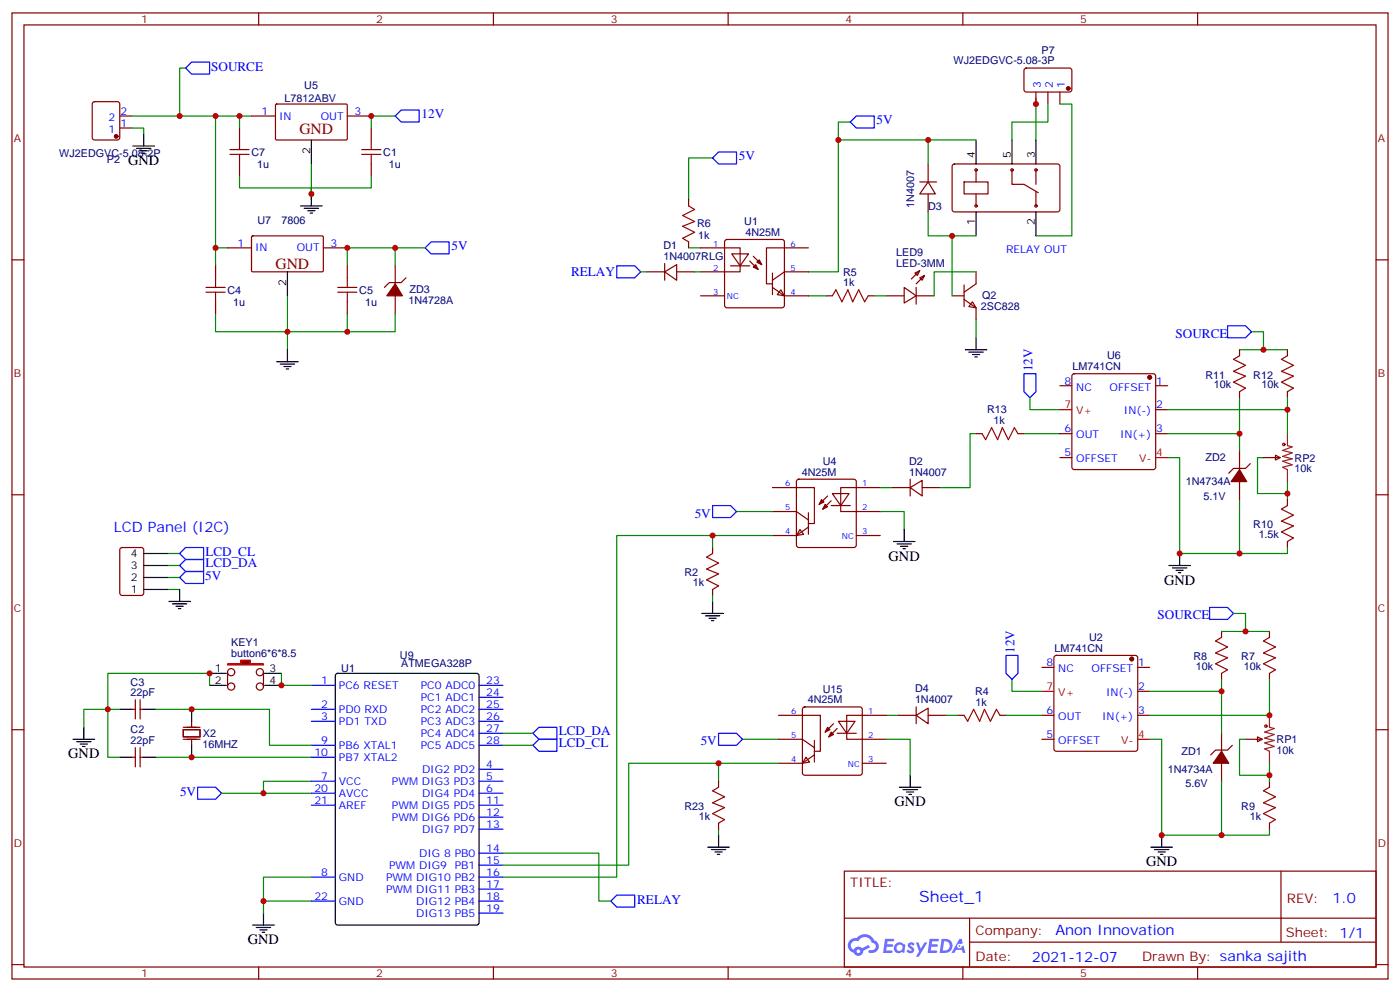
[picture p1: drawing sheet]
<svg xmlns="http://www.w3.org/2000/svg" width="412mm" height="292mm" viewBox="0 0 412 292" stroke-linecap="round" stroke-linejoin="round" font-family="sans-serif">
<g fill="none" stroke="#870000" stroke-width=".35">
<path d="M3.5 3.8h405.4v284.3h-405.4zM7.1 7.3h398.2v277.3h-398.2zM76.2 3.8v3.5M145.3 3.8v3.5M214.5 3.8v3.5M283.6 3.8v3.5M352.8 3.8v3.5M3.5 76.5h3.6M405.3 76.5h3.6M3.5 145.6h3.6M405.3 145.6h3.6M3.5 214.8h3.6"/>
<path d="M405.3 214.8h3.6M248.7 256.4h156.6v28.2h-156.6zM377.3 256.4v20.9M248.7 270.2h156.5M285.6 277.3h119.6M285.6 270.2v14.2M3.5 283.9h3.6M76.2 284.6v3.5M145.3 284.6v3.5M214.5 284.6v3.5M283.6 284.6v3.5M352.8 284.6v3.5"/>
<path d="M405.3 283.9h3.6"/>
</g>
<g fill="#5487ff">
<path d="M267.7 277.6a1.22 1.22 0 0 1 1.7 .2l-.4 .6a.47 .47 0 0 0-.3-.4 .47 .47 0 0 0-.5 .2l.1 .2a1.14 1.14 0 0 1 .8 1.8 1.14 1.14 0 0 1-1.9 0l-.2-.2 .5-.6 .7 .5a.29 .29 0 0 0 .3-.3 .29 .29 0 0 0-.2-.3 1.04 1.04 0 0 1-.6-1.7z"/>
<path d="M260.7 276.3h2.4l.3 .2-.2 .5-1.8 .1-.1 .8h1.5l.3 .4-.3 .4h-1.6l-.2 1.1h1.7l.2 .3-.2 .3-2.6 .1z"/>
<path d="M273.8 276.3h2.4l.3 .2-.1 .5-1.8 .1-.2 .8h1.6l.3 .4-.4 .4h-1.6l-.1 1.1h1.7l.2 .3-.2 .3-2.6 .1z"/>
<path d="M282.6 276.3h.7l.3 1.3-.6 .3a.69 .69 0 0 0-1 .3 .69 .69 0 0 0 .4 .9 .69 .69 0 0 0 .9-.6l.5-.2 .6 2.2h-.8l-.2-.9h-1.8l-.5 .9h-.8z"/>
<path d="M269.8 277.4h.8l.6 1.8 1.1-1.8h.9l-2.6 4.2h-.8l.9-1.5z"/>
<path d="M277.4 276.3l-.6 4.2h1.3a2.11 2.11 0 0 0 2.5-2.1 2.11 2.11 0 0 0-2.5-2.1zM278.1 277.1a1.39 1.39 0 0 1 1.7 1.4 1.39 1.39 0 0 1-1.8 1.3h-.3z"/>
<path d="M263.7 277.9a1.54 1.54 0 0 0-.1 2.2 1.54 1.54 0 0 0 2.2 .1l.6 .3 .3-2.3-.2-.3h-.4a1.49 1.49 0 0 0-2.4 0zM264 278.9a.94 .94 0 0 1 1.8 0 .94 .94 0 0 1-1.8 0z"/>
<path d="M250.4 276.7a2.18 2.18 0 0 0 1.1 3.7 1.44 1.44 0 0 0 1.6 .9 1.44 1.44 0 0 0 1.2-1.4l2-1.1-.5-.7-1.9 1a1.47 1.47 0 0 0-2.4 .4 1.39 1.39 0 0 1-.7-1.9 1.39 1.39 0 0 1 2-.5 2.12 2.12 0 0 1 2.2-1.3 2.12 2.12 0 0 1 1.9 1.7 1.14 1.14 0 0 1 1.1 1.4 1.14 1.14 0 0 1-1.7 .7 .43 .43 0 0 0-.5 .4 .43 .43 0 0 0 .4 .5 1.98 1.98 0 0 0 2.5-1.2 1.98 1.98 0 0 0-1.2-2.6 3.1 3.1 0 0 0-5.3-.6l-.9 .1zM252.3 280a.55 .55 0 0 1 1.1 0 .55 .55 0 0 1-1.1 0z"/>
<circle cx="282.6" cy="278.4" r=".26"/>
</g>
<path d="M35.3 208.8h-3.6v14.1h3.6M218.7 217.6h10.6M261.1 210.5h3.5M45.9 222.9h45.8M211.7 224.6v5.3M211.7 244.1v1.7" fill="none" stroke="#008700" stroke-width=".35"/>
<path d="M211.7 215.8h5.3l1.7 1.8-1.7 1.8h-5.3z" fill="none" stroke="#00f" stroke-width=".35"/>
<path d="M211.7 231.7l-1.8 1.1 3.5 1.7-3.5 1.8 3.5 1.4-3.5 1.8 3.5 1.7-1.7 1.1" fill="none" stroke="#a10000" stroke-width=".35"/>
<g fill="none" stroke="#870000" stroke-width=".35">
<path d="M38.8 208.8h1.1M39.9 206v5.6M41.3 206v5.6M41.3 208.8h1M54 214.8h4.9v2.1h-4.9zM54 217.6h4.9M54 214.1h4.9M56.4 212.3v1.8M56.4 217.6v1.8M229.3 210.5h12.4v10.6h-1.8M229.3 217.6h7.1l3.5 2.5M236.6 208.3l.5-.2h16.2l.5 .2 .2 .5v18.7l-.2 .5-.5 .2h-16.2l-.5-.3-.2-.4v-18.7z"/>
<path d="M239.9 217.9v6.4M245.5 213l-2.4 2.5M246.6 214.4l-2.5 2.5M246.6 215.8h5.6M246.9 212.3h5l-2.5 3.5zM261.1 210.5h-11.7v7.1h11.7M38.8 222.9h1.1M39.9 220.1v5.6M41.3 222.9h1M41.3 220.1v5.6M211.7 229.9v1.8M237.4 222.9l1.1 1.4-2.1 .3z"/>
<path d="M239.9 222.2l-3.5 2.4h-7.1M254 224.6h7.1M211.7 242.3v1.8"/>
</g>
<g fill="none" stroke="#000" stroke-width=".35">
<path d="M61.7 198.2h3.6M35.3 208.8h3.5M42.3 208.8h3.6M56.4 208.8v3.5M56.4 219.4v3.5M61.7 201.7h3.6M35.3 222.9h3.5M42.3 222.9h3.6M208.5 249.3h6.3M209.5 250h4.3M210.6 250.8h2.1M211.3 251.5h.7"/>
<path d="M211.7 245.8v3.5"/>
</g>
<g fill="#870000" stroke="#870000" stroke-width=".35">
<path d="M244.8 215.5l.7 .7-1.4 .7z"/>
<path d="M243.8 214.1l.7 .7-1.4 .7z"/>
</g>
<path d="M67 195.4h3.9v-1.1h2.8v1.1h3.9v.3h-10.6z" fill="#870000" stroke="#f00" stroke-width=".35"/>
<g fill="none" stroke="#870000" stroke-width=".35">
<path d="M27.4 30.1l.5-.2h6.7l.5 .2 .2 .5v9.9l-.3 .5-.4 .2h-6.7l-.5-.2-.2-.5v-9.9zM35.3 37.7h3.5M35.3 34.1h3.5M74.1 34.1h7M81.2 30.8l.3-.2 20.6 .1 .2 .3-.1 10-.2 .2-20.7-.1-.2-.2zM102.3 34.1h7.1M301.9 20.2l.4-.2 13 .1 .4 .6v6l-.7 .4-12.9-.1-.5-.6v-5.7zM305.2 27.1v3.5M308.7 27.1v3.5M312.2 27.1v3.5M202.8 58.8v1.8M270.9 53.6h5"/>
<path d="M273.4 53.6l2.1 3.5h-4.6zM273.4 48.3v5.3M273.4 57.1v5.3M280.7 48.5l.5-.2h30.6l.4 .7-.1 12.9-.6 .5-30.6-.1-.4-.6v-12.7zM284 53.6h7v3.5h-7zM287.5 50v3.6M287.5 57.1v3.5M298.1 50v4.3h3.5l4.3 2.4M305.2 50v4.3M305.2 56.4v4.2M67 73h7.1M74.1 69.6l.3-.2 20.7 .1 .1 .3v10l-.3 .2h-20.6l-.2-.3z"/>
<path d="M95.2 73h7.1M195.8 77.5v5M202.8 71.2v1.8M270.9 79.7l-2.4 2.4M190.5 80h5.3M195.8 80l3.5-2.1v4.6zM199.3 80h5.3M243.4 87.1h1.8M255.8 87.1h1.7M261.1 87.1h5.2M266.3 84.6l3.6 2.5-3.6 2.1zM269.5 80.4l1.4-.7-.7 1.4z"/>
<path d="M269.9 87.1h5.3M269.9 84.6v4.9M270.9 81.8l1.4-.7-.7 1.4zM272.3 81.1l-2.4 2.4M280.5 87.1h3.5M284 88.1l3.5 2.5v3.5M284 83.9v6.3M286.5 88.8l1 1.8-2.1-.4zM287.5 80v3.5l-3.5 2.5M312.2 113.5h3.5M316 110.2l.4-.2h23.3l.5 .2 .2 .5v26.8l-.2 .5-.5 .2h-23.3l-.5-.2-.2-.5v-26.8zM340.4 113.5h3.6"/>
<path d="M365.1 102.9v1.8M365.1 115.3v1.8M379.2 102.9v1.8M379.2 115.3v1.8M287.5 127.6h1.8M299.9 127.6h1.7M312.2 134.7h3.5M312.2 127.6h3.5M340.4 127.6h3.6M340.4 120.6h3.6M365.1 132.9v5.3M368.3 136.5l-1.4 1.4h-3.5l-1.5 1.4"/>
<path d="M372.2 134.7h4.9M375.7 134l1.4 .7-1.4 .7zM227.5 143.5h12.4v10.6h-1.8M227.5 150.6h7.1l3.5 2.4M234.8 141.2l.5-.2h16.2l.5 .2 .2 .5v18.7l-.2 .5-.5 .2h-16.2l-.5-.2-.2-.5v-18.7zM235.7 155.9l1 1.4-2.1 .3zM238.1 155.2l-3.5 2.4h-7.1M238.1 150.9v6.4M243.8 146l-2.5 2.4M244.8 147.4l-2.4 2.5M244.8 148.8h5.7M245.2 145.3h4.9l-2.5 3.5z"/>
<path d="M252.2 157.6h7.1M259.3 143.5h-11.7v7.1h11.7M262.8 143.5h5.3M268.1 143.5l3.5-2.1v4.6zM268.1 141v5M271.6 143.5h5.3M365.1 141.7v5.3M379.2 147v1.8M379.2 159.4v1.7M209.9 161.1v1.8M209.9 173.5v1.8M67 197.8v4.3"/>
<path d="M69.1 197.8a1.06 1.06 0 0 0-1.4-.9 1.06 1.06 0 0 0-.3 1.7 1.06 1.06 0 0 0 1.7-.4v-.4M77.6 197.8a1.06 1.06 0 0 1-1.5 1 1.06 1.06 0 0 1-.3-1.7 1.06 1.06 0 0 1 1.8 .4v4.6M306.9 196.4h3.5M310.7 193.1l.4-.2h23.3l.5 .2 .2 .5v26.8l-.2 .5-.5 .2h-23.3l-.4-.2-.3-.5v-26.8zM335.1 196.4h3.6M359.8 185.8v1.8M359.8 198.2v1.8M373.9 185.8v1.8M373.9 198.2v1.8M264.6 210.5h5.3M269.9 210.5l3.5-2.1v4.6zM269.9 208.1v4.9"/>
<path d="M273.4 210.5h5.3M282.2 210.5h1.8M294.6 210.5h1.7M306.9 210.5h3.5M306.9 217.6h3.5M335.1 203.5h3.6M335.1 210.5h3.6M359.8 215.8v5.3M363 219.4l-1.4 1.4h-3.5l-1.4 1.4M366.9 217.6h4.9M370.4 216.9l1.4 .7-1.4 .7zM359.8 224.6v5.3"/>
<path d="M373.9 229.9v1.8M373.9 242.3v1.8"/>
<circle cx="287.5" cy="50" r=".35"/>
<circle cx="298.1" cy="50" r=".35"/>
<circle cx="305.2" cy="50" r=".35"/>
<circle cx="287.5" cy="60.6" r=".35"/>
<circle cx="305.2" cy="60.6" r=".35"/>
<circle cx="68.1" cy="202.1" r="1.06"/>
<circle cx="76.6" cy="202.1" r="1.06"/>
</g>
<g fill="none" stroke="#000" stroke-width=".35">
<path d="M42.3 39.4v3.6M39.2 43h6.3M40.2 43.7h4.2M41.3 44.4h2.1M42 45.1h.7M91.7 41.2v7.1M91.7 57.1v3.5M287.5 41.2v7.1M298.1 41.2v7.1M305.2 41.2v7.1M88.5 60.6h6.4M89.6 61.3h4.2"/>
<path d="M90.7 62h2.1M91.4 62.7h.7M287.5 62.4v7M305.2 62.4v7M84.7 80v7.1M287.5 99.4v3.5M81.5 106.5h6.3M82.5 107.2h4.3M83.6 107.9h2.1M84.3 108.6h.7M84.7 102.9v3.6M284.3 102.9h6.4"/>
<path d="M285.4 103.6h4.2M286.5 104.4h2.1M287.2 105.1h.7M263.2 159.4h6.3M266.3 155.9v3.5M209.9 177v3.6M264.2 160.1h4.3M265.3 160.8h2.1M266 161.5h.7M344.3 166.4h6.4M345.4 167.1h4.2M346.4 167.9h2.1"/>
<path d="M347.1 168.6h.7M347.5 162.9v3.5M65.3 198.2h1.4M78 198.2h4.9M206.7 180.6h6.4M207.8 181.3h4.2M208.8 182h2.2M209.5 182.7h.8M21.5 217.6h6.4M22.6 218.3h4.2M23.6 219h2.2M24.3 219.7h.7"/>
<path d="M24.7 214.1v3.5M65.3 201.7h1.4M78 201.7h4.9M264.9 231.7h6.4M266 232.4h4.2M267.1 233.1h2.1M267.8 233.8h.7M268.1 228.2v3.5M339 249.3h6.4M340.1 250h4.2M341.1 250.8h2.2M341.8 251.5h.7"/>
<path d="M342.2 245.8v3.5M74.4 272.3h6.4M75.5 273h4.2M76.6 273.7h2.1M77.3 274.4h.7M77.6 268.7v3.6"/>
</g>
<g fill="none" stroke="#008700" stroke-width=".35">
<path d="M38.8 37.7h3.5v1.7M38.8 34.1h31.8M54.7 20h-1.8v14.1M63.5 34.1v44.1M74.1 34.1h-3.5v3.6M116.4 34.1h-7v3.6M250.5 35.9h-3.6v5.3h26.5M305.2 28.9v12.3M308.7 30.6v5.3h-10.6v5.3M312.2 30.6h3.5v38.8h-10.5M70.6 51.8v3.5h21.1v3.5v-3.5h17.7v-3.5M91.7 48.3v8.8"/>
<path d="M209.9 46.5h-7.1v12.3M246.9 41.2v38.8h-8.8M287.5 41.2h-14.1v7.1M63.5 73h3.5M125.2 73h-22.9v5.2M202.8 73h3.6M63.5 92.4v5.2h38.8v-5.2M84.7 87.1v15.8M188.7 80h1.8M238.1 87.1h5.3M257.5 87.1h3.6M287.5 94.1v5.3"/>
<path d="M368.7 97.6h3.5v5.3M303.4 117.1v3.5h8.8M365.1 117.1v15.8M365.1 102.9h14.1M287.5 127.6h-1.7v15.9h-8.9M301.6 127.6h10.6M344 134.7h3.5v28.2h31.7v-1.8M372.2 134.7h-1.8v10.6h8.8M209.9 157.6v3.5M217 150.6h10.5M227.5 157.6h-45.8v100.6h-33.5M259.3 150.6h7v5.3"/>
<path d="M259.3 143.5h3.5M365.1 147v15.9M379.2 141.7v5.3M209.9 175.3v1.7M298.1 200v3.5h8.8M359.8 200v3.5h-21.1M359.8 185.8h14.1M363.4 180.6h3.5v5.2M373.9 200v10.5h-35.2M61.7 201.7v-3.5h-30v10.6h-7v5.3M261.1 217.6h7v10.6M278.7 210.5h3.5"/>
<path d="M296.3 210.5h10.6M338.7 217.6h3.5v28.2h31.7v-1.7M359.8 203.5v12.3M366.9 217.6h-1.8v10.6h8.8M65.3 233.5h12.3M91.7 229.9h-14.1v3.6h14.1M359.8 229.9v15.9M373.9 224.6v5.3M91.7 265.2h-14.1v3.5"/>
</g>
<g fill="#870000" stroke="#870000" stroke-width=".35">
<path d="M243.1 148.4l.7 .8-1.4 .7z"/>
<path d="M242 147l.7 .7-1.4 .7z"/>
<path d="M359.8 221.1l2.1 3.5h-4.5z"/>
<path d="M365.1 138.2l2.1 3.5h-4.5z"/>
<circle cx="333.4" cy="194" r=".53"/>
<circle cx="314.7" cy="26" r=".53"/>
<circle cx="34.2" cy="40.1" r=".53"/>
<circle cx="338.7" cy="111.1" r=".53"/>
</g>
<path d="M312.2 120.6h3.5M340.4 134.7h3.6M306.9 203.5h3.5M335.1 217.6h3.6" fill="none" stroke="#f00" stroke-width=".35"/>
<g fill="none" stroke="#a10000" stroke-width=".35">
<path d="M202.8 60.6l1.8 1.1-3.5 1.7 3.5 1.8-3.5 1.4 3.5 1.8-3.5 1.7 1.7 1.1M245.2 87.1l1-1.8 1.8 3.5 1.8-3.5 1.4 3.5 1.7-3.5 1.8 3.5 1.1-1.7M365.1 104.7l-1.7 1.1 3.5 1.7-3.5 1.8 3.5 1.4-3.5 1.8 3.5 1.7-1.8 1.1M379.2 104.7l-1.7 1.1 3.5 1.7-3.5 1.8 3.5 1.4-3.5 1.8 3.5 1.7-1.8 1.1M289.3 127.6l1 1.8 1.8-3.5 1.8 3.5 1.4-3.5 1.7 3.5 1.8-3.5 1.1 1.7M379.2 148.8l-1.7 1.1 3.5 1.7-3.5 1.8 3.5 1.4-3.5 1.8 3.5 1.7-1.8 1.1M209.9 162.9l-1.8 1.1 3.6 1.7-3.6 1.8 3.6 1.4-3.6 1.8 3.6 1.7-1.8 1.1M359.8 187.6l-1.7 1.1 3.5 1.7-3.5 1.8 3.5 1.4-3.5 1.8 3.5 1.7-1.8 1.1M373.9 187.6l-1.7 1.1 3.5 1.7-3.5 1.8 3.5 1.4-3.5 1.8 3.5 1.7-1.8 1.1M284 210.5l1 1.8 1.8-3.5 1.8 3.5 1.4-3.5 1.7 3.5 1.8-3.5 1.1 1.7M373.9 231.7l-1.7 1.1 3.5 1.7-3.5 1.8 3.5 1.4-3.5 1.8 3.5 1.7-1.8 1.1"/>
<circle cx="378.2" cy="130.8" r=".35"/>
<circle cx="372.9" cy="213.7" r=".35"/>
</g>
<path d="M56.4 18.3h5.3v3.5h-5.3l-1.7-1.8zM116.4 34.1l1.8-1.7h5.3v3.5h-5.3zM209.9 46.5l1.8-1.8h5.3v3.6h-5.3zM125.2 73l1.8-1.8h5.3v3.5h-5.3zM181.7 78.2h5.3l1.7 1.8-1.7 1.8h-5.3zM361.6 95.9h5.3l1.8 1.7-1.8 1.8h-5.3zM301.6 110h3.6v5.3l-1.8 1.8-1.8-1.8zM209.9 148.8h5.3l1.8 1.8-1.8 1.7h-5.3zM356.3 178.8h5.3l1.8 1.8-1.8 1.7h-5.3zM296.3 192.9h3.6v5.3l-1.8 1.8-1.8-1.8zM58.2 231.7h5.3l1.8 1.8-1.8 1.7h-5.3zM179.9 265.2l1.8-1.7h5.3v3.5h-5.3z" fill="none" stroke="#00f" stroke-width=".35"/>
<path d="M379.2 127.6v3.6l1.4 .3-2.8 1.1 2.8 .7-2.8 1 2.8 .7-2.8 .7 2.8 1.1-2.8 .7 1.4 .7v3.5M373.9 210.5v3.6l1.5 .3-2.9 1.1 2.9 .7-2.9 1 2.9 .7-2.9 .8 2.9 1-2.9 .7 1.4 .7v3.5" fill="none" stroke="#8c2424" stroke-width=".35"/>
<path d="M99 198.4l.5-.2h40.9l.7 .4v73l-.5 .6-41.1 .1-.7-.5v-72.9z" fill="#fff" stroke="#000" stroke-width=".35"/>
<g fill="none" stroke="#00f" stroke-width=".35">
<path d="M250.5 35.9l1.7-1.8h5.3v3.6h-5.3zM52.9 162.9l1.8-1.8h5.3v3.6h-5.3zM54.7 164.7h5.3v3.5h-5.3l-1.8-1.8zM54.7 168.2h5.3v3.5h-5.3l-1.8-1.7zM91.7 201.7h7.1M91.7 208.8h7.1M91.7 212.3h7.1M91.7 219.4h7.1M141.1 201.7h7.1M141.1 208.8h7.1M141.1 212.3h7.1M141.1 219.4h7.1"/>
<path d="M141.1 205.2h7.1M141.1 215.8h7.1M157 219.4l1.7-1.8h5.3v3.5h-5.3zM157 215.8l1.7-1.7h5.3v3.5h-5.3zM91.7 229.9h7.1M91.7 233.5h7.1M91.7 222.9h7.1M91.7 237h7.1M141.1 226.4h7.1M141.1 229.9h7.1M141.1 233.5h7.1M141.1 237h7.1"/>
<path d="M91.7 258.2h7.1M141.1 258.2h7.1M141.1 240.5h7.1M141.1 244.1h7.1M141.1 251.1h7.1M141.1 254.6h7.1M91.7 265.2h7.1M141.1 261.7h7.1M141.1 265.2h7.1M141.1 268.7h7.1"/>
</g>
<g fill="none" stroke="#008700" stroke-width=".35">
<path d="M116.4 73v5.2M273.4 62.4v7h14.1M280.5 69.4v17.7M116.4 92.4v5.2h-14.1M204.6 80h1.8M287.5 80h-12.3v7.1M379.2 117.1v10.5M344 127.6h21.1M344 120.6h35.2M49.4 162.9h3.5M49.4 166.4h3.5M49.4 170h3.5"/>
<path d="M49.4 173.5h3.5M82.9 198.2v3.5h8.8M45.9 208.8h33.5v10.6h12.3M148.2 219.4h8.8M148.2 215.8h8.8M229.3 224.6h-44.1v30h-37M91.7 258.2h-14.1v7M148.2 251.1h28.2v14.1h3.5"/>
</g>
<g fill="none" stroke="#870000" stroke-width=".35">
<path d="M70.6 37.7v3.5M109.4 37.7v3.5M70.6 48.3v3.5M109.4 48.3v3.5M63.5 78.2v3.6M102.3 78.2v3.6M116.4 78.2v5.3M206.4 73h11.6v7h-11.6M213.7 70.7l.4-.2h16.3l.5 .2 .2 .5v18.7l-.3 .5-.4 .2h-16.3l-.5-.2-.2-.5v-18.7zM215.2 78.2h5.6M215.5 74.7h5l-2.5 3.5zM220.8 76.8l2.5 2.5"/>
<path d="M221.9 75.4l2.5 2.5M238.1 73h-12.3v10.5h1.7M63.5 88.8v3.6M102.3 88.8v3.6M116.4 87.1v5.3M119.6 81.8l-1.4 1.4h-3.5l-1.5 1.4M206.4 87.1h7M227.5 84.6l3.6 2.5h7M227.5 80.4v6.3M230 85.3l1.1 1.8-2.1-.4zM238.1 80h-7l-3.6 2.5M35.5 161.4l.5-.3h5.6l.7 .5v13l-.4 .6-5.9 .1-.7-.5v-12.9z"/>
</g>
<g fill="#870000" stroke="#870000" stroke-width=".35">
<path d="M116.4 83.5l2.1 3.6h-4.6z"/>
<path d="M221.9 78.6l.7-.7 .7 1.4z"/>
<path d="M223 77.2l.7-.7 .7 1.4z"/>
</g>
<g fill="none" stroke="#a10000" stroke-width=".35">
<path d="M67.7 44h5.7M67.7 45.4h5.7M70.6 41.2v2.8M70.6 45.4v2.9M106.5 44h5.7M106.5 45.4h5.7M109.4 41.2v2.8M109.4 45.4v2.9M60.7 84.6h5.6M60.7 86h5.6M63.5 81.8v2.8M63.5 86v2.8"/>
<path d="M99.5 84.6h5.6M99.5 86h5.6M102.3 81.8v2.8M102.3 86v2.8"/>
</g>
<path d="M42.3 173.5h7.1M42.3 170h7.1M42.3 166.4h7.1M42.3 162.9h7.1M49.7 177h6.4M50.8 177.7h4.2M51.9 178.4h2.1M52.6 179.1h.7M52.9 173.5v3.5" fill="none" stroke="#000" stroke-width=".35"/>
<g fill="#c00">
<circle cx="31.8" cy="208.8" r=".88"/>
<circle cx="305.2" cy="30.6" r=".88"/>
<circle cx="273.4" cy="41.2" r=".88"/>
<circle cx="209.9" cy="157.6" r=".88"/>
<circle cx="91.7" cy="57.1" r=".88"/>
<circle cx="84.7" cy="97.6" r=".88"/>
<circle cx="63.5" cy="73" r=".88"/>
<circle cx="102.3" cy="73" r=".88"/>
<circle cx="70.6" cy="34.1" r=".88"/>
<circle cx="63.5" cy="34.1" r=".88"/>
<circle cx="52.9" cy="34.1" r=".88"/>
<circle cx="373.9" cy="210.5" r=".88"/>
<circle cx="342.2" cy="245.8" r=".88"/>
<circle cx="359.8" cy="203.5" r=".88"/>
<circle cx="359.8" cy="245.8" r=".88"/>
<circle cx="373.9" cy="228.2" r=".88"/>
<circle cx="379.2" cy="145.3" r=".88"/>
<circle cx="365.1" cy="162.9" r=".88"/>
<circle cx="347.5" cy="162.9" r=".88"/>
<circle cx="372.2" cy="102.9" r=".88"/>
<circle cx="366.9" cy="185.8" r=".88"/>
<circle cx="109.4" cy="34.1" r=".88"/>
<circle cx="246.9" cy="41.2" r=".88"/>
<circle cx="77.6" cy="265.2" r=".88"/>
<circle cx="82.9" cy="201.7" r=".88"/>
<circle cx="56.4" cy="208.8" r=".88"/>
<circle cx="61.7" cy="198.2" r=".88"/>
<circle cx="211.7" cy="224.6" r=".88"/>
<circle cx="116.4" cy="73" r=".88"/>
<circle cx="102.3" cy="97.6" r=".88"/>
<circle cx="56.4" cy="222.9" r=".88"/>
<circle cx="77.6" cy="233.5" r=".88"/>
<circle cx="280.5" cy="69.4" r=".88"/>
<circle cx="365.1" cy="127.6" r=".88"/>
<circle cx="379.2" cy="120.6" r=".88"/>
</g>
<g font-size="4.6" fill="#800">
<text x="88.2" y="39.4">GND</text>
<text x="81.1" y="79.3">GND</text>
</g>
<text font-size="4.6" fill="#00f" x="270.8" y="265.4">Sheet_1</text>
<g font-size="4.2">
<text x="37.7" y="48.6">GND</text>
<text x="261.8" y="165">GND</text>
<text x="342.9" y="172.1">GND</text>
<text x="20.1" y="223.2">GND</text>
<text x="263.5" y="237.3">GND</text>
<text x="337.6" y="255">GND</text>
<text x="73" y="277.9">GND</text>
</g>
<g font-size="4.2" fill="#00f">
<text x="33.5" y="156.6">LCD Panel (I2C)</text>
<text x="392.5" y="265.7">1.0</text>
<text x="310.9" y="275.2">Anon Innovation</text>
<text x="304" y="283">2021-12-07</text>
</g>
<g font-size="3.9" fill="#00f">
<text x="62.2" y="20.8">SOURCE</text>
<text x="124.2" y="34.9">12V</text>
<text x="258.2" y="36.6">5V</text>
<text x="217.7" y="47.2">5V</text>
<text x="133" y="73.7">5V</text>
<text x="168.2" y="81.3">RELAY</text>
<text x="346.3" y="99.4">SOURCE</text>
<text x="304.1" y="109.3" transform="rotate(-90 304.1 109.3)">12V</text>
<text x="204.6" y="152.3">5V</text>
<text x="60.5" y="163.5">LCD_CL</text>
<text x="60.5" y="167">LCD_DA</text>
<text x="60.4" y="170.7">5V</text>
<text x="341" y="182.3">SOURCE</text>
<text x="298.8" y="192.2" transform="rotate(-90 298.8 192.2)">12V</text>
<text x="164.6" y="219.9">LCD_CL</text>
<text x="164.6" y="216.4">LCD_DA</text>
<text x="206.4" y="219.4">5V</text>
<text x="53" y="234.2">5V</text>
<text x="187.7" y="266">RELAY</text>
</g>
<g font-size="3.9" fill="#800">
<text x="250.5" y="261">TITLE:</text>
<text x="379.1" y="265.7">REV:</text>
<text x="287.4" y="275.2">Company:</text>
<text x="378.7" y="275.8">Sheet: 1/1</text>
<text x="287.4" y="282.9">Date:</text>
<text x="336.4" y="282.9">Drawn By: sanka sajith</text>
</g>
<g font-size="3.2" fill="#800">
<text x="41.6" y="6.8">1</text>
<text x="110.8" y="6.8">2</text>
<text x="179.9" y="6.8">3</text>
<text x="249.1" y="6.8">4</text>
<text x="318.2" y="6.8">5</text>
<text x="4.1" y="41.9">A</text>
<text x="405.9" y="41.9">A</text>
<text x="4.1" y="111.1">B</text>
<text x="405.9" y="111.1">B</text>
<text x="4.1" y="180.2">C</text>
<text x="405.9" y="180.2">C</text>
<text x="4.1" y="249.3">D</text>
<text x="405.9" y="249.3">D</text>
<text x="41.6" y="287.6">1</text>
<text x="110.8" y="287.6">2</text>
<text x="179.9" y="287.6">3</text>
<text x="249.1" y="287.6">4</text>
<text x="318.2" y="287.6">5</text>
</g>
<g font-size="3.2" fill="#000080">
<text x="306.8" y="15.8">P7</text>
<text x="280.9" y="19">WJ2EDGVC-5.08-3P</text>
<text x="83.8" y="30">L7812ABV</text>
<text x="89.6" y="26.2">U5</text>
<text x="17.5" y="46.1">WJ2EDGVC-5.08-2P</text>
<text x="31.5" y="47.9">P2</text>
<text x="74.1" y="45.9">C7</text>
<text x="112.9" y="45.9">C1</text>
<text x="75.8" y="49.4">1u</text>
<text x="114.6" y="49.4">1u</text>
<text x="75.8" y="65.9">U7</text>
<text x="82.9" y="65.9">7806</text>
<text x="269.2" y="61.1" transform="rotate(-90 269.2 61.1)">1N4007</text>
<text x="273.4" y="61.8">D3</text>
<text x="205.3" y="67">R6</text>
<text x="205.6" y="70.5">1k</text>
<text x="219.2" y="66.3">U1</text>
<text x="219.6" y="69.4">4N25M</text>
<text x="195.5" y="76.5">1N4007RLG</text>
<text x="195.5" y="73.3">D1</text>
<text x="264" y="75.4">LED9</text>
<text x="248.4" y="81.1">R5</text>
<text x="264" y="78.6">LED-3MM</text>
<text x="67" y="86.4">C4</text>
<text x="68.7" y="90">1u</text>
<text x="105.8" y="86.4">C5</text>
<text x="107.5" y="90">1u</text>
<text x="120.3" y="89.5">1N4728A</text>
<text x="120.6" y="86.4">ZD3</text>
<text x="248.4" y="84.2">1k</text>
<text x="289.3" y="88.1">Q2</text>
<text x="288.9" y="91.3">2SC828</text>
<text x="326.1" y="105.7">U6</text>
<text x="315.9" y="108.9">LM741CN</text>
<text x="355.1" y="111.4">R11</text>
<text x="369.2" y="111.4">R12</text>
<text x="357.5" y="114.3">10k</text>
<text x="371.6" y="114.3">10k</text>
<text x="290.8" y="121.6">R13</text>
<text x="292.6" y="124.8">1k</text>
<text x="242.4" y="136.8">U4</text>
<text x="267.8" y="136.8">D2</text>
<text x="355.1" y="135.8">ZD2</text>
<text x="381.4" y="135.8">RP2</text>
<text x="236.2" y="140">4N25M</text>
<text x="267.8" y="140">1N4007</text>
<text x="349.3" y="142.9">1N4734A</text>
<text x="381.4" y="139">10k</text>
<text x="354.5" y="147">5.1V</text>
<text x="369.2" y="155.5">R10</text>
<text x="370.8" y="158.4">1.5k</text>
<text x="201.6" y="169.6">R2</text>
<text x="204.1" y="172.5">1k</text>
<text x="68.1" y="190.1">KEY1</text>
<text x="310.6" y="191.8">LM741CN</text>
<text x="320.8" y="188.6">U2</text>
<text x="68.1" y="193.3">button6*6*8.5</text>
<text x="100.5" y="197.7">U1</text>
<text x="117.8" y="194.1">U9</text>
<text x="118.2" y="196.4">ATMEGA328P</text>
<text x="351.5" y="194.3">R8</text>
<text x="352.2" y="197.2">10k</text>
<text x="365.7" y="194.3">R7</text>
<text x="366.4" y="197.2">10k</text>
<text x="38.5" y="201.8">C3</text>
<text x="242.4" y="203.8">U15</text>
<text x="269.5" y="203.8">D4</text>
<text x="38.5" y="204.9">22pF</text>
<text x="238" y="207">4N25M</text>
<text x="269.5" y="207">1N4007</text>
<text x="287.2" y="204.5">R4</text>
<text x="287.3" y="207.7">1k</text>
<text x="38.5" y="215.9">C2</text>
<text x="38.5" y="219">22pF</text>
<text x="59.6" y="220.1">16MHZ</text>
<text x="59.8" y="217">X2</text>
<text x="376.1" y="221.9">10k</text>
<text x="376.1" y="218.7">RP1</text>
<text x="344" y="227.5">1N4734A</text>
<text x="348" y="222.3">ZD1</text>
<text x="349.2" y="231.7">5.6V</text>
<text x="201.6" y="238.4">R23</text>
<text x="365.7" y="238.4">R9</text>
<text x="205.8" y="241.3">1k</text>
<text x="368.1" y="241.3">1k</text>
</g>
<g font-size="3.2" fill="#00f">
<text x="306.6" y="25.8" transform="rotate(-90 306.6 25.8)">3</text>
<text x="310.1" y="25.8" transform="rotate(-90 310.1 25.8)">2</text>
<text x="313.6" y="25.8" transform="rotate(-90 313.6 25.8)">1</text>
<text x="32" y="35.6">2</text>
<text x="35.5" y="33.8">2</text>
<text x="77" y="33.8">1</text>
<text x="82.2" y="35.2">IN</text>
<text x="94.5" y="35.2">OUT</text>
<text x="104.4" y="33.8">3</text>
<text x="32" y="39.1">1</text>
<text x="35.5" y="37.3">1</text>
<text x="69.9" y="72.6">1</text>
<text x="75.1" y="74">IN</text>
<text x="87.4" y="74">OUT</text>
<text x="97.4" y="72.6">3</text>
<text x="296.3" y="74.4">RELAY OUT</text>
<text x="313.5" y="113.2">8</text>
<text x="340.6" y="113.2">1</text>
<text x="317" y="114.9">NC</text>
<text x="326.9" y="114.9">OFFSET</text>
<text x="331.1" y="122">IN(-)</text>
<text x="340.6" y="120.2">2</text>
<text x="313.5" y="127.3">6</text>
<text x="317" y="129">OUT</text>
<text x="329.9" y="129">IN(+)</text>
<text x="340.6" y="127.3">3</text>
<text x="313.5" y="134.3">5</text>
<text x="317" y="136.1">OFFSET</text>
<text x="308.3" y="196.1">8</text>
<text x="311.7" y="197.8">NC</text>
<text x="321.6" y="197.8">OFFSET</text>
<text x="335.3" y="196.1">1</text>
<text x="94.6" y="201.4">1</text>
<text x="99.8" y="202.8">PC6 RESET</text>
<text x="123.9" y="202.8">PC0 ADC0</text>
<text x="143.2" y="201.4">23</text>
<text x="335.3" y="203.1">2</text>
<text x="94.6" y="208.4">2</text>
<text x="99.8" y="209.8">PD0 RXD</text>
<text x="123.9" y="206.3">PC1 ADC1</text>
<text x="123.9" y="209.8">PC2 ADC2</text>
<text x="143.2" y="204.9">24</text>
<text x="143.2" y="208.4">25</text>
<text x="325.8" y="204.9">IN(-)</text>
<text x="94.6" y="211.9">3</text>
<text x="99.8" y="213.4">PD1 TXD</text>
<text x="123.9" y="213.4">PC3 ADC3</text>
<text x="143.2" y="211.9">26</text>
<text x="143.2" y="215.5">27</text>
<text x="308.3" y="210.2">6</text>
<text x="311.7" y="211.9">OUT</text>
<text x="324.6" y="211.9">IN(+)</text>
<text x="335.3" y="210.2">3</text>
<text x="94.6" y="219">9</text>
<text x="99.8" y="220.4">PB6 XTAL1</text>
<text x="123.9" y="216.9">PC4 ADC4</text>
<text x="123.9" y="220.4">PC5 ADC5</text>
<text x="143.2" y="219">28</text>
<text x="308.3" y="217.2">5</text>
<text x="311.7" y="219">OFFSET</text>
<text x="92.6" y="222.5">10</text>
<text x="99.8" y="223.9">PB7 XTAL2</text>
<text x="124.3" y="227.5">DIG2 PD2</text>
<text x="143.2" y="226.1">4</text>
<text x="92.6" y="233.1">20</text>
<text x="94.6" y="229.6">7</text>
<text x="99.8" y="231">VCC</text>
<text x="115.5" y="231">PWM DIG3 PD3</text>
<text x="143.2" y="229.6">5</text>
<text x="143.2" y="233.1">6</text>
<text x="92.6" y="236.6">21</text>
<text x="99.8" y="234.5">AVCC</text>
<text x="99.8" y="238.1">AREF</text>
<text x="115.5" y="238.1">PWM DIG5 PD5</text>
<text x="124.3" y="234.5">DIG4 PD4</text>
<text x="143.2" y="236.6">11</text>
<text x="115.5" y="241.6">PWM DIG6 PD6</text>
<text x="124.3" y="245.1">DIG7 PD7</text>
<text x="143.2" y="240.2">12</text>
<text x="143.2" y="243.7">13</text>
<text x="143.2" y="250.8">14</text>
<text x="94.6" y="257.8">8</text>
<text x="114.6" y="255.7">PWM DIG9</text>
<text x="123.5" y="252.2">DIG 8 PB0</text>
<text x="133.9" y="255.7">PB1</text>
<text x="143.2" y="254.3">15</text>
<text x="143.2" y="257.8">16</text>
<text x="99.8" y="259.2">GND</text>
<text x="113.7" y="259.2">PWM DIG10 PB2</text>
<text x="113.7" y="262.7">PWM DIG11 PB3</text>
<text x="143.2" y="261.3">17</text>
<text x="92.6" y="264.9">22</text>
<text x="99.8" y="266.3">GND</text>
<text x="122.6" y="266.3">DIG12 PB4</text>
<text x="122.6" y="269.8">DIG13 PB5</text>
<text x="143.2" y="264.9">18</text>
<text x="143.2" y="268.4">19</text>
</g>
<g font-size="3.2">
<text x="91.4" y="45.3" transform="rotate(-90 91.4 45.3)">2</text>
<text x="287.2" y="46.5" transform="rotate(-90 287.2 46.5)">4</text>
<text x="297.7" y="46.5" transform="rotate(-90 297.7 46.5)">5</text>
<text x="304.8" y="46.5" transform="rotate(-90 304.8 46.5)">3</text>
<text x="287.2" y="66.2" transform="rotate(-90 287.2 66.2)">1</text>
<text x="304.8" y="66.2" transform="rotate(-90 304.8 66.2)">2</text>
<text x="84.3" y="84.1" transform="rotate(-90 84.3 84.1)">2</text>
<text x="38.6" y="167.5">3</text>
<text x="38.6" y="164">4</text>
<text x="38.6" y="171">2</text>
<text x="38.6" y="174.6">1</text>
<text x="63.2" y="197.8">1</text>
<text x="79.4" y="197.8">3</text>
<text x="63.2" y="201.4">2</text>
<text x="79.4" y="201.4">4</text>
</g>
<g font-size="3.2" fill="#f00">
<text x="313.5" y="120.2">7</text>
<text x="317" y="122">V+</text>
<text x="335.5" y="136.1">V-</text>
<text x="340.6" y="134.3">4</text>
<text x="308.3" y="203.1">7</text>
<text x="311.7" y="204.9">V+</text>
<text x="330.2" y="219">V-</text>
<text x="335.3" y="217.2">4</text>
</g>
<g font-size="2.5" fill="#00f">
<text x="210.1" y="72.6">1</text>
<text x="232.8" y="72.6">6</text>
<text x="210.1" y="79.7">2</text>
<text x="232.8" y="79.7">5</text>
<text x="210.1" y="86.7">3</text>
<text x="214.1" y="88.1">NC</text>
<text x="232.8" y="86.7">4</text>
<text x="231.3" y="143.2">6</text>
<text x="254" y="143.2">1</text>
<text x="231.3" y="150.2">5</text>
<text x="254" y="150.2">2</text>
<text x="231.3" y="157.3">4</text>
<text x="248" y="158.7">NC</text>
<text x="254" y="157.3">3</text>
<text x="233" y="210.2">6</text>
<text x="255.8" y="210.2">1</text>
<text x="233" y="217.2">5</text>
<text x="255.8" y="217.2">2</text>
<text x="233" y="224.3">4</text>
<text x="249.7" y="225.7">NC</text>
<text x="255.8" y="224.3">3</text>
</g>
</svg>
